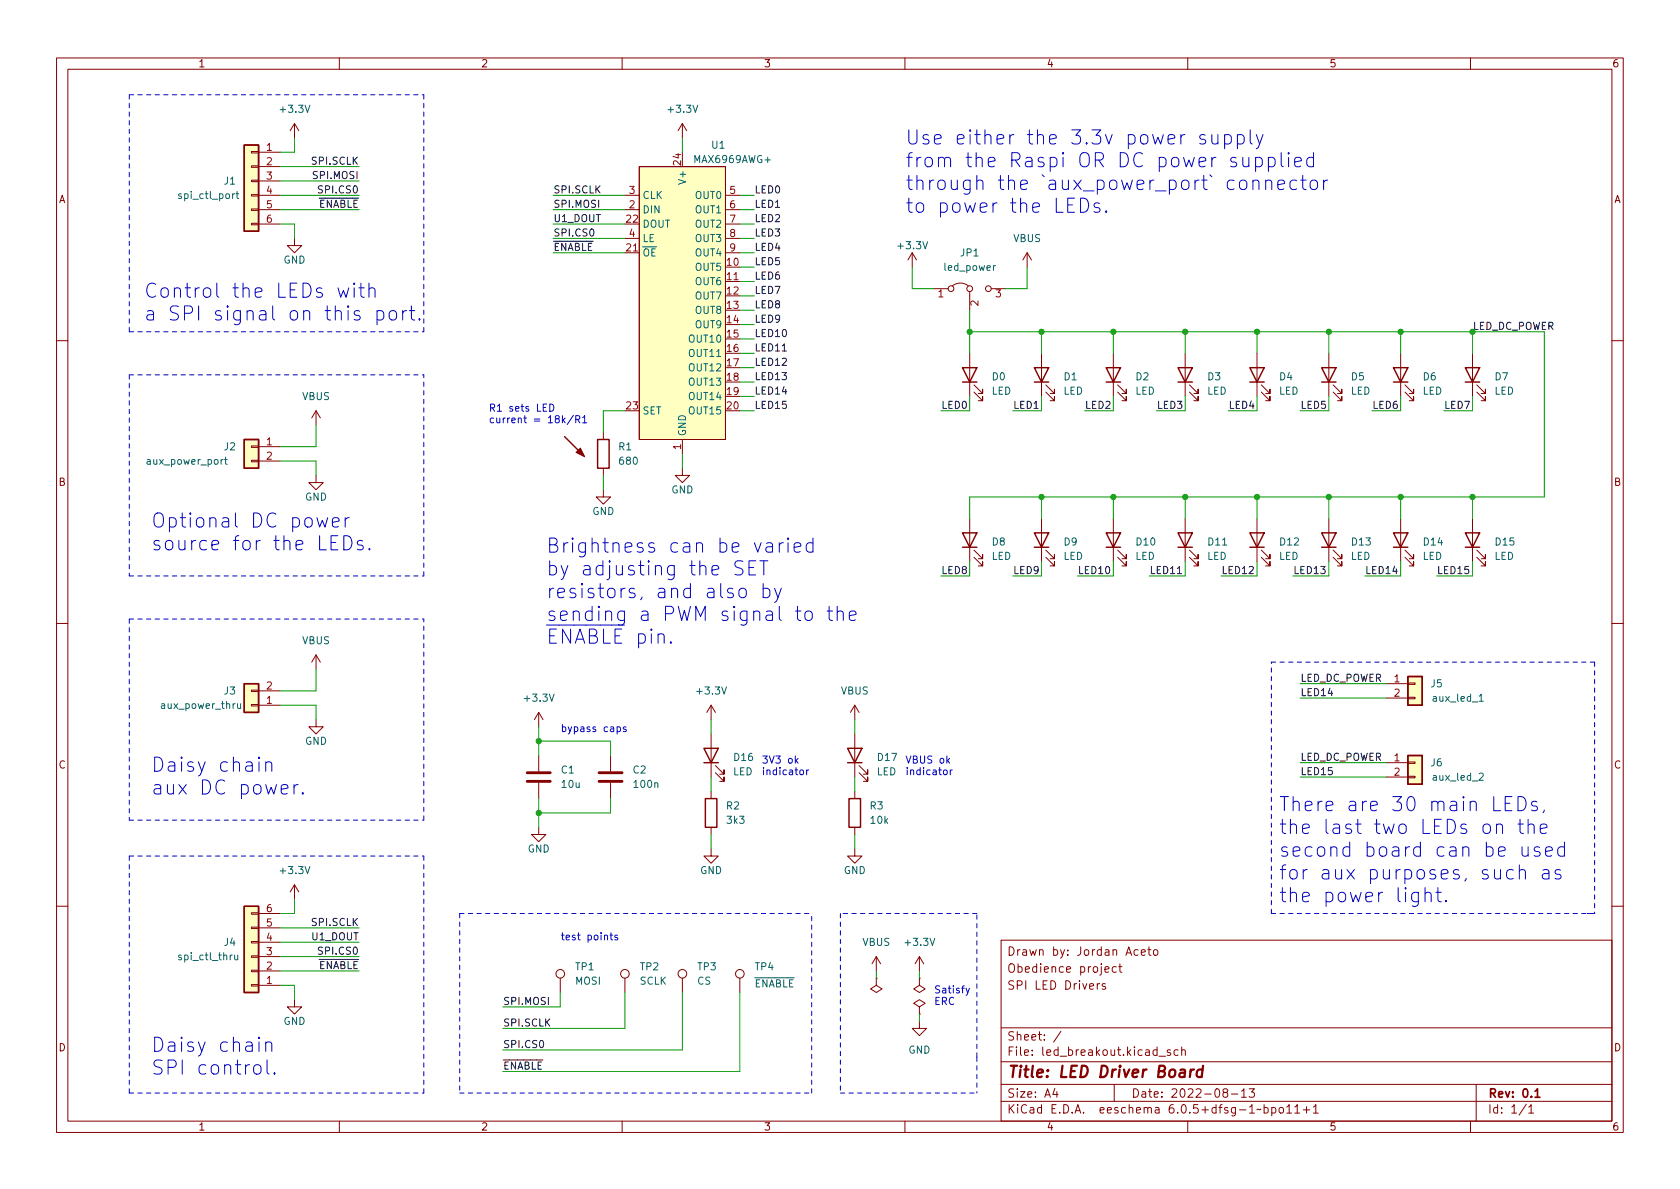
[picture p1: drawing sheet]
<svg xmlns="http://www.w3.org/2000/svg" width="297mm" height="210mm" viewBox="0 0 297 210" stroke-linecap="round" stroke-linejoin="round" font-family="sans-serif">
<g fill="none" stroke="#840000" stroke-width=".18">
<path d="M10 10.2h277v190.1h-277zM12 12.2h273v186.1h-273zM60 10.2v2M110 10.2v2M160 10.2v2M210 10.2v2M260 10.2v2M44.4 39.5h1.3v.2h-1.3zM44.4 37h1.3v.2h-1.3zM44.4 34.4h1.3v.3h-1.3zM44.4 31.9h1.3v.2h-1.3zM44.4 29.3h1.3v.3h-1.3z"/>
<path d="M44.4 26.8h1.3v.2h-1.3zM45.7 26.9h3.8M45.7 29.5h3.8M45.7 32h3.8M45.7 34.5h3.8M45.7 37.1h3.8M45.7 39.6h3.8M52.1 21.8l-.8 1.3M52.1 21.8v2.6M52.1 21.8l.7 1.3M110.5 34.5h2.5M110.5 37.1h2.5"/>
<path d="M113 29.5h15.3v48.2h-15.3zM120.6 21.8v2.6M120.6 21.8l-.7 1.3M120.6 21.8l.8 1.3M128.3 34.5h2.5M128.3 37.1h2.5M128.3 39.6h2.5M52.1 42.2v1.2h1.2l-1.2 1.3-1.3-1.3h1.3M110.5 44.7h2.5M110.5 42.2h2.5M128.3 49.8h2.5M128.3 44.7h2.5"/>
<path d="M128.3 42.2h2.5M161.3 44.7l-.8 1.3M161.3 44.7v2.5M161.3 44.7l.8 1.3M165.1 51h2.5M168.4 50.5a2.26 2.26 0 0 1 2.8 0M171.4 51.6v3.3M175.3 51h2.5M181.6 44.7l-.8 1.3M181.6 44.7v2.5M181.6 44.7l.8 1.3M10 60.2h2"/>
<path d="M44.4 78.9h1.3v.2h-1.3zM45.7 79h3.8M55.9 72.6l-.8 1.3M55.9 72.6v2.6M55.9 72.6l.7 1.3M106.7 76.4v1.3M120.6 77.7v2.6M171.4 62.5v7.6M172.2 69.3l1.5 1.6v-.8v.8h-.7M172.2 68.1l1.5 1.5v-.8v.8h-.7M184.1 62.5v7.6M184.9 69.3l1.5 1.6v-.8v.8h-.7"/>
<path d="M184.9 68.1l1.5 1.5v-.8v.8h-.7M196.8 62.5v7.6M197.6 69.3l1.5 1.6v-.8v.8h-.7M197.6 68.1l1.5 1.5v-.8v.8h-.7M209.5 62.5v7.6M210.3 69.3l1.5 1.6v-.8v.8h-.7M210.3 68.1l1.5 1.5v-.8v.8h-.7M222.2 62.5v7.6M223 69.3l1.5 1.6v-.8v.8h-.7M223 68.1l1.5 1.5v-.8v.8h-.7M234.9 62.5v7.6M235.7 69.3l1.5 1.6v-.8v.8h-.7"/>
<path d="M235.7 68.1l1.5 1.5v-.8v.8h-.7M247.6 62.5v7.6M248.4 69.3l1.5 1.6v-.8v.8h-.7M248.4 68.1l1.5 1.5v-.8v.8h-.7M260.3 62.5v7.6M261.1 69.3l1.5 1.6v-.8v.8h-.7M261.1 68.1l1.5 1.5v-.8v.8h-.7M285 60.2h2M44.4 81.4h1.3v.3h-1.3zM45.7 81.5h3.8M55.9 84.1v1.2h1.2l-1.2 1.3-1.3-1.3h1.3M106.7 86.6v1.3h1.2l-1.2 1.2-1.3-1.2h1.3"/>
<path d="M106.7 82.8v1.3M120.6 82.8v1.3h1.3l-1.3 1.2-1.2-1.2h1.2M171.4 91.7v7.6M172.2 98.5l1.5 1.6v-.8v.8h-.7M172.2 97.3l1.5 1.5v-.8v.8h-.7M184.1 91.7v7.6M184.9 98.5l1.5 1.6v-.8v.8h-.7M184.9 97.3l1.5 1.5v-.8v.8h-.7M196.8 91.7v7.6M197.6 98.5l1.5 1.6v-.8v.8h-.7M197.6 97.3l1.5 1.5v-.8v.8h-.7M209.5 91.7v7.6"/>
<path d="M210.3 98.5l1.5 1.6v-.8v.8h-.7M210.3 97.3l1.5 1.5v-.8v.8h-.7M222.2 91.7v7.6M223 98.5l1.5 1.6v-.8v.8h-.7M223 97.3l1.5 1.5v-.8v.8h-.7M234.9 91.7v7.6M235.7 98.5l1.5 1.6v-.8v.8h-.7M235.7 97.3l1.5 1.5v-.8v.8h-.7M247.6 91.7v7.6M248.4 98.5l1.5 1.6v-.8v.8h-.7M248.4 97.3l1.5 1.5v-.8v.8h-.7M260.3 91.7v7.6"/>
<path d="M261.1 98.5l1.5 1.6v-.8v.8h-.7M261.1 97.3l1.5 1.5v-.8v.8h-.7M10 110.2h2M55.9 115.8v2.6M55.9 115.8l-.8 1.3M55.9 115.8l.7 1.3M285 110.2h2M44.4 122h1.3v.3h-1.3zM44.4 124.6h1.3v.2h-1.3zM45.7 124.7h3.8M45.7 122.2h3.8M55.9 127.2v1.3h1.2l-1.2 1.3-1.3-1.3h1.3"/>
<path d="M95.2 126v2.5M95.2 133.6v2.8M95.2 138.4v2.8M95.2 126l-.7 1.2M95.2 126l.8 1.2M107.9 133.6v2.8M107.9 138.4v2.8M125.7 124.7v2.5M125.7 129.8v7.6M125.7 139.9v1.3M125.7 124.7l-.7 1.3M125.7 124.7l.8 1.3"/>
<path d="M126.5 136.6l1.5 1.6v-.8v.8h-.7M126.5 135.4l1.5 1.5v-.8v.8h-.7M151.1 124.7l-.7 1.3M151.1 124.7v2.5M151.1 129.8v7.6M151.1 139.9v1.3M151.1 124.7l.8 1.3M151.9 136.6l1.5 1.6v-.8v.8h-.7M151.9 135.4l1.5 1.5v-.8v.8h-.7M245.1 134.9h3.8M245.1 137.4h3.8M245.1 120.9h3.8"/>
<path d="M245.1 123.4h3.8M248.9 137.3h1.3v.2h-1.3zM248.9 134.7h1.3v.3h-1.3zM248.9 123.3h1.3v.3h-1.3zM248.9 120.8h1.3v.2h-1.3zM52.1 156.5v2.5M52.1 156.5l-.8 1.2M52.1 156.5l.7 1.2M95.2 146.3v1.3h1.3l-1.3 1.2-1.2-1.2h1.2M125.7 150.1v1.3h1.3l-1.3 1.2-1.2-1.2h1.2M125.7 146.3v1.3M151.1 150.1v1.3h1.3l-1.3 1.2-1.2-1.2h1.2"/>
<path d="M151.1 146.3v1.3M10 160.2h2M44.4 161.4h1.3v.3h-1.3zM44.4 164h1.3v.2h-1.3zM44.4 166.5h1.3v.2h-1.3zM44.4 169h1.3v.3h-1.3zM44.4 171.6h1.3v.2h-1.3zM44.4 174.1h1.3v.3h-1.3zM45.7 174.2h3.8M45.7 171.7h3.8M45.7 169.2h3.8M45.7 166.6h3.8"/>
<path d="M45.7 164.1h3.8M45.7 161.5h3.8M52.1 176.8v1.2h1.2l-1.2 1.3-1.3-1.3h1.3M99.1 173v2.5M110.5 173v2.5M120.6 173v2.5M130.8 173v2.5M154.9 173v1.2l1.1 .7-1.1 .6-1-.6 1-.7M154.9 173h.1M154.9 169.2l-.7 1.2M154.9 169.2v2.5M154.9 169.2l.8 1.2"/>
<path d="M162.6 178l1-.6-1-.6-1.1 .6 1.1 .6v1.3M162.6 179.3h.1M162.6 173v1.2l1 .7-1 .6-1.1-.6 1.1-.7M162.6 173h.1M162.6 169.2l-.8 1.2M162.6 169.2v2.5M162.6 169.2l.7 1.2M177 166.3h108v32h-108zM194 173.9v1M194.4 173.9l-.3 .1-.1 .2M195.4 171.4l.7-.1-.1-.3-.4-.1-.2 .2v.8h.6M195.4 174l-.3-.1-.2 .2v.3l.5 .1v.4h-.5"/>
<path d="M197.4 171l-.5-.1-.3 .3v.4l.2 .3h.6M197.8 170.9h.6M198 170.4v1.3l.4 .2M201.2 168l-.4-.1-.3 .3v.4l.1 .3h.6M201.8 168.4l.7-.1-.1-.3-.4-.1-.2 .2 .1 .8h.5M202.9 167.9h.6M203.1 167.4v1.3l.4 .2M204.1 168l.3-.1 .3 .3v.4l-.3 .3h-.3l-.2-.3v-.4zM285 160.2h2M60 198.3v2M110 198.3v2M160 198.3v2"/>
<path d="M162.6 180.6v1.3h1.2l-1.2 1.2-1.3-1.2h1.3M177 194.8h108M177 191.8h108M177 187.8h108M177 181.8h108M186.5 192.5l-.4 1h1M186.9 193v1M187.6 182.4l-1.3 1.9M197 191.8v3M204.9 186.8h1.2M206.9 185.7l-.3-.1-.2 .2v.3l.5 .1v.4h-.5M208.3 185.7l-.4-.1-.3 .3v.4l.1 .3h.6"/>
<path d="M208.9 185.8l.2-.2 .4 .1 .1 .9M208.9 185.1v1.5M210 198.3v2M216.5 193.2l-.3-.3 .1-.2 .2-.2 .4 .1 .2 .2-.1 .2-.6 .2-.2 .3 .1 .4 .2 .1h.4l.2-.3-.1-.4-.2-.1M217.7 193.5h1.2M219.5 193l.4-.5v1.5M219.5 194h.9M220.9 192.5h.9l-.5 .6 .4 .1v.7l-.2 .1h-.4l-.2-.1M223.5 195.9l.4-.1 .3 .3v.4l-.1 .3h-.6M223.5 195.3v1.5M224.9 195.9l.4-.1 .3 .3v.4l-.2 .3h-.5M224.9 195.8v1.5"/>
<path d="M226.3 195.9l.3-.1 .3 .3v.4l-.3 .3h-.3l-.2-.3v-.4zM227.5 195.8l.4-.5v1.5M227.5 196.8h.9M228.9 195.8l.5-.5v1.5M228.9 196.8h.9M230.4 196.3h1.2M231 195.7v1.1M232.2 195.8l.4-.5v1.5M232.2 196.8h.9M260 198.3v2M261 191.8v6.5M269.9 195.3l-1.3 1.9"/>
<path d="M270.3 195.8l.4-.5v1.5M270.3 196.8h.9"/>
<circle cx="168.1" cy="51" r=".51"/>
<circle cx="171.5" cy="51" r=".51"/>
<circle cx="174.8" cy="51" r=".51"/>
<circle cx="99.1" cy="172.2" r=".76"/>
<circle cx="110.5" cy="172.2" r=".76"/>
<circle cx="120.6" cy="172.2" r=".76"/>
<circle cx="130.8" cy="172.2" r=".76"/>
</g>
<path d="M271.4 193l.4-.5v1.5M271.4 194h.9" fill="none" stroke="#840000" stroke-width=".3"/>
<path d="M210.5 189.1l-.1 1.4M211.1 189.1l-.4 .1-.2 .3M212.6 189.2a.66 .66 0 0 0-1 .3v.6l.1 .3 .2 .1 .6-.1M212.7 188.5l-.2 2" fill="none" stroke="#840000" stroke-width=".4"/>
<g fill="none" stroke="#840000" stroke-width=".25">
<path d="M43.2 25.6h2.5v15.3h-2.5zM43.2 77.7h2.5v5.1h-2.5zM99.8 77.2l3.3 3.3M105.7 77.7h2v5.1h-2zM170.2 65h2.5l-1.3 2.6zM170.2 67.6h2.5M182.9 65h2.5l-1.3 2.6zM182.9 67.6h2.5M195.6 65h2.5l-1.3 2.6zM195.6 67.6h2.5M208.3 65h2.5l-1.3 2.6zM208.3 67.6h2.5"/>
<path d="M221 65h2.5l-1.3 2.6zM221 67.6h2.5M233.7 65h2.5l-1.3 2.6zM233.7 67.6h2.5M246.4 65h2.5l-1.3 2.6zM246.4 67.6h2.5M259.1 65h2.5l-1.3 2.6zM259.1 67.6h2.5M170.2 94.2h2.5l-1.3 2.6zM170.2 96.8h2.5M182.9 94.2h2.5l-1.3 2.6zM182.9 96.8h2.5"/>
<path d="M195.6 94.2h2.5l-1.3 2.6zM195.6 96.8h2.5M208.3 94.2h2.5l-1.3 2.6zM208.3 96.8h2.5M221 94.2h2.5l-1.3 2.6zM221 96.8h2.5M233.7 94.2h2.5l-1.3 2.6zM233.7 96.8h2.5M246.4 94.2h2.5l-1.3 2.6zM246.4 96.8h2.5M259.1 94.2h2.5l-1.3 2.6zM259.1 96.8h2.5"/>
<path d="M248.9 119.6h2.6v5.1h-2.6zM43.2 120.9h2.5v5.1h-2.5zM124.5 132.3h2.5l-1.3 2.6zM124.5 134.9h2.5M149.9 132.3h2.5l-1.3 2.6zM149.9 134.9h2.5M248.9 133.6h2.6v5.1h-2.6zM124.7 141.2h2v5.1h-2zM150.1 141.2h2v5.1h-2zM43.2 160.3h2.5v15.2h-2.5z"/>
</g>
<path d="M93.2 138.2h4.1M93.2 136.6h4.1M105.9 138.2h4.1M105.9 136.6h4.1" fill="none" stroke="#840000" stroke-width=".51"/>
<g fill="#ffffc2" stroke="#ffffc2" stroke-width=".18">
<path d="M248.9 133.6h2.6v5.1h-2.6z"/>
<path d="M248.9 119.6h2.6v5.1h-2.6z"/>
<path d="M43.2 25.6h2.5v15.3h-2.5z"/>
<path d="M43.2 77.7h2.5v5.1h-2.5z"/>
<path d="M113 29.5h15.3v48.2h-15.3z"/>
<path d="M43.2 160.3h2.5v15.2h-2.5z"/>
<path d="M43.2 120.9h2.5v5.1h-2.5z"/>
</g>
<g fill="none" stroke="#006464" stroke-width=".18">
<path d="M41.5 34.3l-.4 .2M41.7 34.3h.5M41.9 33.8v1.1l.3 .2M176 47l-.3 .2M39.5 81.3l-.4 .2M39.7 81.3h.5M39.9 80.8v1.1l.3 .2M42 124.4l.1 .8 .3 .1 .1-.1M42.5 124.4v.9M261.5 136.8l.5-.1 .3 .4-.8 .9h.8M261.5 124h.8M41.5 168.9v.8h.3l.2-.1"/>
<path d="M42 168.9v.8"/>
</g>
<path d="M101.9 80l.7-.8 .8 1.6z" fill="#840000" stroke="#840000" stroke-width=".18"/>
<path d="M138.3 62.1h.8M208.2 101.4h.7" fill="none" stroke="#0f0f0f" stroke-width=".18"/>
<g fill="none" stroke="#0000c2" stroke-width=".18">
<path d="M191 35a1.32 1.32 0 0 1 1.5 .9 1.32 1.32 0 0 1-.5 1.5l-1 .1zM194.4 36l-.6-.1-.4 .3 .1 .4 .9 .2 .1 .3-.1 .3-.3 .1-.7-.1M195.6 37.3l.1 .1-.1 .1-.1-.1 .1-.1v.2M213.1 23.9l-.6-.1-.4 .4 .1 .3 .9 .3 .1 .2-.1 .3-.3 .2-.7-.2M214.3 23.8v1.3l.1 .2a.68 .68 0 0 0 .9-.1M215.3 23.8v1.7M216.5 23.9l.7-.1 .5 .5v.7l-.2 .3-.3 .2-.7-.2M216.5 23.8v2.5M218.8 23.9l.7-.1 .5 .5v.7l-.3 .3-.2 .2-.7-.2M218.8 23.8v2.5M219.7 27.8v1.3l.2 .3a.68 .68 0 0 0 .9-.1M220.8 27.8v1.7"/>
<path d="M221 23v2.1l.4 .4M222 27.9l.7-.1 .5 .5v.7l-.2 .4-.3 .1-.7-.1M222 27.8v2.5M222.1 23.8l.6 1.7M223.3 23.8l-.8 2.3-.4 .2M223.8 32.1a.62 .62 0 0 1 1.1 .1v1.3M223.8 31.9v1.6M224.3 27.9l.7-.1 .5 .5v.7l-.3 .4-.2 .1-.7-.1M224.3 27.8v2.5M225.9 32.7l1.2-.3-.1-.4-.7-.1-.4 .3v1l.1 .2 .3 .1 .7-.1M226.5 27v2.1l.4 .4M227.8 27l-.1 .1 .1 .1 .2-.1-.2-.1v.2"/>
<path d="M227.8 27.8v1.7M228.9 28.7l1.2-.3-.1-.5-.7-.1-.4 .4v.9l.1 .3 .3 .1 .7-.1M229.3 32l-.8-.1-.4 .4v.7l.2 .4 .2 .1 .8-.1M230 31.9h.9M230.3 31v2.2l.2 .2 .4 .1M231.8 32.1a.68 .68 0 0 1 .6-.3 .68 .68 0 0 1 .6 .5v.7a.68 .68 0 0 1-.7 .5 .68 .68 0 0 1-.7-.5v-.7zM232.2 27.9l-.7-.1-.5 .5v.7l.3 .4 .2 .1 .7-.1M232.2 27v2.5M234 31.9v1.6M234.7 31.9a.64 .64 0 0 0-.7 .4M59.8 50.9l.4 1.7 .5-1.2 .5 1.2 .5-1.7M62.6 50.1l-.1 .1 .1 .1 .1-.1-.1-.1v.2"/>
<path d="M62.6 50.9v1.7M63.5 50.9h.9M63.8 50.1v2.1l.1 .2 .5 .2M65.2 51.1a.62 .62 0 0 1 1.1 .2v1.3M65.2 50.1v2.5M66.7 55l.7-.1 .5 .5v.7l-.3 .4-.2 .1-.7-.1M66.7 54.9v2.5M68.9 55.2a.68 .68 0 0 1 .7-.3 .68 .68 0 0 1 .5 .5v.7a.68 .68 0 0 1-.6 .5 .68 .68 0 0 1-.7-.5v-.7zM71.2 54.9v1.7M71.9 54.9a.64 .64 0 0 0-.7 .5M72.4 54.9h.9M72.7 54.1v2.1l.2 .3 .4 .1"/>
<path d="M74.2 56.4l.1 .1-.1 .1-.2-.1 .2-.1v.2M97.2 71.5a.64 .64 0 0 1 .7 .6 .64 .64 0 0 1-.7 .6zM99.6 74.3l.3 .5M99.9 73.9l-.5 .5M101.4 73.4l-1.1 1.7M101.8 74.2l.6-.1 .1-.2v-.3l-.7-.1v1.3M102.1 74.2l.4 .6M103 73.9l.4-.4v1.3M103 74.8h.7M56 91.5l.5 1.7 .5-1.2 .5 1.2 .4-1.7M58.5 95.9h.9M58.8 92.4l1.2-.3-.2-.4-.7-.2-.3 .4v.9l.1 .3 .2 .1 .7-.1"/>
<path d="M59.7 94.7h-1.2v2.5h1.2M60.8 94.7a1.32 1.32 0 0 1 1.4 .8 1.32 1.32 0 0 1-.5 1.6l-.9 .1zM61 91.5v1.7M61.7 91.5a.64 .64 0 0 0-.7 .5M64.1 95.7l-.6-.1-.3 .3 .1 .4 .8 .2 .1 .3-.1 .3-.2 .1-.7-.1M65.3 97l.1 .1-.1 .1-.1-.1 .1-.1v.2M131.4 99.3l-1-.1a.61 .61 0 0 0-.5 .6 .61 .61 0 0 0 .5 .6 .91 .91 0 0 1 1 .6 .64 .64 0 0 1-.5 .7l-1-.2M133.6 99.2h-1.2v2.5h1.2M135 99.2v2.5M135.5 96.1l.3-.1 .7 .1 .1 .2v1.3M136.6 96.6l-.8 .1a.49 .49 0 0 0-.4 .5 .49 .49 0 0 0 .4 .4l.8-.1M137.8 96v1.6"/>
<path d="M138.5 96a.64 .64 0 0 0-.7 .5M139.3 95.1l-.1 .2 .1 .1 .2-.1-.2-.2v.3M139.3 96v1.6M140.4 96.8l1.2-.2-.1-.5-.7-.1-.4 .3v1l.1 .2 .3 .1 .7-.1M143.7 96.1l-.7-.1-.5 .5v.7l.3 .3 .2 .1 .7-.1M143.7 95.1v2.5M130.8 104.3a.68 .68 0 0 1 .6-.3 .68 .68 0 0 1 .6 .5v.7a.68 .68 0 0 1-.7 .5 .68 .68 0 0 1-.7-.5v-.7zM132.4 100.4h.9M134.9 104.1l.7-.1 .5 .5v.7l-.2 .4-.3 .1-.7-.1M134.9 103.2v2.5M137 104l.5 1.7M138.1 104l-.8 2.3-.3 .2"/>
<path d="M142.4 108.3a.68 .68 0 0 1 .7-.3 .68 .68 0 0 1 .5 .5v.7a.68 .68 0 0 1-.6 .5 .68 .68 0 0 1-.7-.5v-.7zM146.2 108.1h1M146.6 107.2v2.2l.1 .2 .5 .1M148 108.3a.62 .62 0 0 1 1.1 .1v1.3M148 107.2v2.5M150.2 108.9l1.2-.3-.2-.4-.7-.1-.3 .3v1l.1 .2 .2 .1 .7-.1M45.8 133.9l-.1 .1 .1 .1 .1-.1-.1-.1v.2M45.8 134.7v1.7M47 135a.62 .62 0 0 1 1.1 .1v1.3M47 134.7v1.7M49.7 139.6l1.2-.3-.1-.4-.7-.2-.4 .4v1l.1 .2 .3 .1 .7-.1M52 138.7v1.7"/>
<path d="M52.7 138.7a.64 .64 0 0 0-.7 .5M109.1 128.6l.4-.1 .2 .3-.1 .5h-.5M110.7 128.6l-.3-.1-.2 .2 .1 .2 .4 .1v.3h-.5M140.7 134.5l.4 .5M141.1 134.1l-.5 .5M141.5 136.2h.3l.3 .2v.4l-.3 .2-.3-.1-.1-.1zM142.6 136.2v.8M143 136.2l-.4 .2M166.9 136.2h.3l.3 .2v.4l-.3 .2-.3-.1-.1-.1zM167.5 134.5l.4 .5M167.9 134.1l-.5 .5M168 136.2v.8"/>
<path d="M168.4 136.2l-.4 .2M53.5 140.2l.2 .1-.2 .1-.1-.1 .1-.1v.2M250.8 157.8v2a.68 .68 0 0 1-1.1 .4M250.8 157.9l-.7-.1-.5 .5v.7l.2 .3 .3 .2 .7-.2M252 158a.62 .62 0 0 1 1 .2v1.3M252 157v2.5M253.9 157.8h.9M254.2 157v2.1l.2 .2 .4 .2M255.7 159.2l.1 .1-.1 .2-.2-.2 .2-.1v.3M264.6 146a.62 .62 0 0 1 1.1 .1v1.3M266.1 142.1h.9M267.3 140.9h-1.2v2.5h1.2"/>
<path d="M267.6 153.9l-.8-.1-.4 .4v.8l.2 .3 .2 .1 .8-.1M268.4 140.9a1.32 1.32 0 0 1 1.4 .8 1.32 1.32 0 0 1-.5 1.5l-.9 .2zM268.4 145.7h.9M268.6 154a.62 .62 0 0 1 1.1 .1v1.3M268.6 152.9v2.5M268.8 144.9v2.1l.1 .3 .4 .1M269.1 149.7v1.4l.1 .2a.68 .68 0 0 0 1-.1M270.2 146a.62 .62 0 0 1 1.1 .1v1.3M270.2 144.9v2.5M270.2 149.7v1.7M271.7 141.8l-.6-.1-.3 .4 .1 .3 .8 .2 .2 .3-.2 .3-.2 .2-.7-.2M272.2 149.9l-.6-.2-.3 .4 .1 .4 .8 .2 .1 .2-.1 .4-.2 .1-.7-.1"/>
<path d="M272.3 146.6l1.2-.3-.1-.5-.7-.1-.4 .4v.9l.1 .3 .3 .1 .7-.1M272.8 153.9l.2-.1 .8 .1 .1 .2v1.3M273 143.2l-.2 .5M273.3 150.6l1.2-.3-.1-.4-.8-.2-.3 .4v1l.1 .2 .2 .1 .8-.1M273.9 154.4l-.9 .1a.49 .49 0 0 0-.3 .5 .49 .49 0 0 0 .3 .4l.9-.1M275.9 153.9l-.6-.1-.4 .3 .2 .4 .8 .2 .1 .3-.1 .3-.2 .1-.8-.1M276.6 149.9l-.7-.2-.5 .5v.7l.3 .4 .2 .1 .7-.1M276.6 148.9v2.5M107.8 165.4h.5M108 164.9v1.1l.3 .2M109.2 165.4h-.3l-.2 .1 .1 .2 .4 .1v.3h-.5M170.8 174.7l.3 .9"/>
<path d="M171.4 174.7l-.4 1.2-.2 .1M45 188.5a.68 .68 0 0 1 .6-.2 .68 .68 0 0 1 .6 .5v.7a.68 .68 0 0 1-.7 .5 .68 .68 0 0 1-.7-.5v-.7zM45.8 183.4l-.1 .1 .1 .2 .1-.2-.1-.1v.3M45.8 184.3v1.6M47 184.5a.62 .62 0 0 1 1.1 .1v1.3M47 184.3v1.6M47.2 187.4v2.2l.4 .3M48.5 189.7l.2 .1-.2 .1-.1-.1 .1-.1v.2"/>
</g>
<g fill="none" stroke="#0000c2" stroke-width=".18" stroke-dasharray=".8 .8">
<path d="M22.9 16.8h52M74.9 16.8v41.9M22.9 58.7v-41.9M22.9 58.7h52M22.9 66.3h52M22.9 66.3v35.5M22.9 109.5h52M22.9 109.5v35.5M22.9 101.8h52M74.9 101.8v-35.5M224.8 117.1h57.1M281.9 117.1v44.4"/>
<path d="M22.9 151.4v41.9M22.9 151.4h52M22.9 145h52M74.9 145v-35.5M81.3 161.5v31.8M81.3 161.5h62.2M148.6 161.5v31.8M172.7 161.5h-24.1M224.8 161.5v-44.4M280.7 161.5h1.2M281.9 161.5h-57.1M22.9 193.3h52"/>
<path d="M74.9 193.3v-41.9M81.3 193.3h62.2M143.5 193.3v-31.8M148.6 193.3h24.1M172.7 186.9v-25.4M172.7 186.9v6.4"/>
</g>
<g fill="none" stroke="#009600" stroke-width=".18">
<path d="M49.5 39.6h2.6v2.6M49.5 34.5h14M49.5 37.1h14M49.5 29.5h14M49.5 32h14M52.1 24.4v2.5h-2.6M97.8 39.6h12.7M97.8 34.5h12.7M97.8 37.1h12.7M120.6 24.4v2.5M130.8 39.6h2.5M130.8 34.5h2.5"/>
<path d="M130.8 37.1h2.5M97.8 44.7h12.7M97.8 42.2h12.7M130.8 44.7h2.5M130.8 59.9h2.5M130.8 54.9h2.5M130.8 47.2h2.5M130.8 42.2h2.5M130.8 52.3h2.5M130.8 57.4h2.5M130.8 49.8h2.5M161.3 47.2v3.8h3.8"/>
<path d="M171.4 58.7h101.6v29.2h-101.6v3.8M171.4 54.9v7.6M181.6 47.2v3.8h-3.8M184.1 58.7v3.8M196.8 58.7v3.8M209.5 58.7v3.8M222.2 58.7v3.8M234.9 58.7v3.8M247.6 58.7v3.8M260.3 58.7v3.8M55.9 75.2v3.8h-6.4M110.5 72.6h-3.8v3.8"/>
<path d="M130.8 72.6h2.5M130.8 67.6h2.5M130.8 70.1h2.5M130.8 62.5h2.5M130.8 65h2.5M171.4 70.1v2.5h-5M184.1 70.1v2.5h-5M196.8 70.1v2.5h-5M209.5 70.1v2.5h-5M222.2 70.1v2.5h-5M234.9 70.1v2.5h-5M247.6 70.1v2.5h-5"/>
<path d="M260.3 70.1v2.5h-5M49.5 81.5h6.4v2.6M106.7 84.1v2.5M120.6 80.3v2.5M171.4 99.3v2.5h-5M184.1 99.3v2.5h-5M184.1 87.9v3.8M196.8 99.3v2.5h-6.3M196.8 87.9v3.8M209.5 87.9v3.8M209.5 99.3v2.5h-6.3M222.2 87.9v3.8"/>
<path d="M222.2 99.3v2.5h-6.3M234.9 87.9v3.8M234.9 99.3v2.5h-6.3M247.6 99.3v2.5h-6.3M247.6 87.9v3.8M260.3 87.9v3.8M260.3 99.3v2.5h-6.3M55.9 118.4v3.8h-6.4M49.5 124.7h6.4v2.5M95.2 128.5v5.1M95.2 131.1h12.7v2.5M125.7 127.2v2.6"/>
<path d="M125.7 137.4v2.5M151.1 127.2v2.6M151.1 137.4v2.5M229.9 134.9h15.2M229.9 123.4h15.2M229.9 137.4h15.2M229.9 120.9h15.2M52.1 159v2.5h-2.6M95.2 141.2v5.1M107.9 141.2v2.6h-12.7M125.7 147.6v2.5M151.1 147.6v2.5"/>
<path d="M49.5 169.2h14M49.5 174.2h2.6v2.6M49.5 171.7h14M49.5 166.6h14M49.5 164.1h14M99.1 175.5v2.5h-10.2M110.5 175.5v6.4h-21.6M120.6 175.5v10.2h-31.7M130.8 175.5v14h-41.9M154.9 171.7v1.3M162.6 171.7v1.3M162.6 179.3v1.3"/>
</g>
<g fill="#009600" stroke="#009600" stroke-width=".18">
<circle cx="95.2" cy="131.1" r=".46"/>
<circle cx="95.2" cy="143.8" r=".46"/>
<circle cx="171.4" cy="58.7" r=".46"/>
<circle cx="196.8" cy="87.9" r=".46"/>
<circle cx="209.5" cy="87.9" r=".46"/>
<circle cx="196.8" cy="58.7" r=".46"/>
<circle cx="184.1" cy="58.7" r=".46"/>
<circle cx="234.9" cy="87.9" r=".46"/>
<circle cx="222.2" cy="87.9" r=".46"/>
<circle cx="247.6" cy="87.9" r=".46"/>
<circle cx="260.3" cy="87.9" r=".46"/>
<circle cx="222.2" cy="58.7" r=".46"/>
<circle cx="234.9" cy="58.7" r=".46"/>
<circle cx="209.5" cy="58.7" r=".46"/>
<circle cx="247.6" cy="58.7" r=".46"/>
<circle cx="184.1" cy="87.9" r=".46"/>
</g>
<g font-size="3.5" fill="#0000c2">
<text x="160" y="25.6">Use either the 3.3v power supply</text>
<text x="160" y="29.6">from the Raspi OR DC power supplied</text>
<text x="160" y="33.6">through the `aux_power_port` connector</text>
<text x="160" y="37.7">to power the LEDs.</text>
<text x="25.4" y="52.7">Control the LEDs with</text>
<text x="25.4" y="56.7">a SPI signal on this port.</text>
<text x="26.7" y="93.3">Optional DC power</text>
<text x="26.7" y="97.4">source for the LEDs.</text>
<text x="96.5" y="97.8">Brightness can be varied</text>
<text x="96.5" y="101.8">by adjusting the SET</text>
<text x="96.5" y="105.8">resistors, and also by</text>
<text x="96.5" y="109.8">sending a PWM signal to the</text>
<text x="96.5" y="113.9">~{ENABLE} pin.</text>
<text x="26.7" y="136.5">Daisy chain</text>
<text x="26.7" y="140.5">aux DC power.</text>
<text x="226.1" y="143.5">There are 30 main LEDs,</text>
<text x="226.1" y="147.5">the last two LEDs on the</text>
<text x="226.1" y="151.5">second board can be used</text>
<text x="226.1" y="155.6">for aux purposes, such as</text>
<text x="226.1" y="159.6">the power light.</text>
<text x="26.7" y="186">Daisy chain</text>
<text x="26.7" y="190.1">SPI control.</text>
</g>
<text font-size="2.8" fill="#840000" x="178" y="190.6">Title: LED Driver Board</text>
<g font-size="2.1" fill="#840000">
<text x="178" y="172">Obedience project</text>
<text x="178" y="169">Drawn by: Jordan Aceto</text>
<text x="178" y="175">SPI LED Drivers</text>
<text x="178" y="184">Sheet: /</text>
<text x="178" y="186.7">File: led_breakout.kicad_sch</text>
<text x="178" y="196.9">KiCad E.D.A. eeschema 6.0.5+dfsg-1~bpo11+1</text>
<text x="178" y="194.1">Size: A4</text>
<text x="200" y="194.1">Date: 2022-08-13</text>
<text x="263" y="194.1">Rev: 0.1</text>
<text x="263" y="196.9">Id: 1/1</text>
</g>
<g font-size="1.8" fill="#840000">
<text x="35" y="11.9">1</text>
<text x="85" y="11.9">2</text>
<text x="135" y="11.9">3</text>
<text x="185" y="11.9">4</text>
<text x="235" y="11.9">5</text>
<text x="285" y="11.9">6</text>
<text x="10.3" y="35.9">A</text>
<text x="285.3" y="35.9">A</text>
<text x="10.3" y="85.9">B</text>
<text x="285.3" y="85.9">B</text>
<text x="10.3" y="135.9">C</text>
<text x="285.3" y="135.9">C</text>
<text x="10.3" y="185.9">D</text>
<text x="285.3" y="185.9">D</text>
<text x="35" y="199.9">1</text>
<text x="85" y="199.9">2</text>
<text x="135" y="199.9">3</text>
<text x="185" y="199.9">4</text>
<text x="235" y="199.9">5</text>
<text x="285" y="199.9">6</text>
</g>
<g font-size="1.8" fill="#006464">
<text x="49.7" y="19.9">+3.3V</text>
<text x="118.3" y="19.9">+3.3V</text>
<text x="122.9" y="28.8">MAX6969AWG+</text>
<text x="125.9" y="26.3">U1</text>
<text x="31.8" y="35.2">spi_ctl_port</text>
<text x="39.7" y="32.6">J1</text>
<text x="113.5" y="35.2">CLK</text>
<text x="121.3" y="32.2" transform="rotate(-90 121.3 32.2)">V+</text>
<text x="123" y="35.2">OUT0</text>
<text x="113.5" y="37.7">DIN</text>
<text x="113.5" y="40.3">DOUT</text>
<text x="123" y="37.7">OUT1</text>
<text x="123" y="40.3">OUT2</text>
<text x="50.1" y="46.6">GND</text>
<text x="113.5" y="45.3">~{OE}</text>
<text x="113.5" y="42.8">LE</text>
<text x="123" y="47.9">OUT5</text>
<text x="123" y="42.8">OUT3</text>
<text x="123" y="45.3">OUT4</text>
<text x="159" y="44.1">+3.3V</text>
<text x="167.1" y="47.9">led_power</text>
<text x="169.9" y="45.3">JP1</text>
<text x="179.2" y="42.8">VBUS</text>
<text x="123" y="50.4">OUT6</text>
<text x="123" y="53">OUT7</text>
<text x="123" y="55.5">OUT8</text>
<text x="123" y="58">OUT9</text>
<text x="122.1" y="60.6">OUT10</text>
<text x="122.1" y="63.1">OUT11</text>
<text x="122.1" y="65.7">OUT12</text>
<text x="53.4" y="70.7">VBUS</text>
<text x="122.1" y="68.2">OUT13</text>
<text x="122.1" y="70.7">OUT14</text>
<text x="175.3" y="69.8">LED</text>
<text x="175.4" y="67.2">D0</text>
<text x="188" y="69.8">LED</text>
<text x="188.1" y="67.2">D1</text>
<text x="200.7" y="69.8">LED</text>
<text x="200.8" y="67.2">D2</text>
<text x="213.4" y="69.8">LED</text>
<text x="213.5" y="67.2">D3</text>
<text x="226.1" y="69.8">LED</text>
<text x="226.2" y="67.2">D4</text>
<text x="238.8" y="69.8">LED</text>
<text x="238.9" y="67.2">D5</text>
<text x="251.5" y="69.8">LED</text>
<text x="251.6" y="67.2">D6</text>
<text x="264.2" y="69.8">LED</text>
<text x="264.3" y="67.2">D7</text>
<text x="113.5" y="73.3">SET</text>
<text x="121.3" y="77.2" transform="rotate(-90 121.3 77.2)">GND</text>
<text x="122.1" y="73.3">OUT15</text>
<text x="26.2" y="82.2">aux_power_port</text>
<text x="39.7" y="79.6">J2</text>
<text x="109.4" y="79.6">R1</text>
<text x="109.6" y="82.2">680</text>
<text x="53.9" y="88.5">GND</text>
<text x="118.7" y="87.2">GND</text>
<text x="104.7" y="91.1">GND</text>
<text x="175.3" y="99">LED</text>
<text x="175.4" y="96.5">D8</text>
<text x="188" y="99">LED</text>
<text x="188.1" y="96.5">D9</text>
<text x="200.7" y="99">LED</text>
<text x="201" y="96.5">D10</text>
<text x="213.4" y="99">LED</text>
<text x="213.7" y="96.5">D11</text>
<text x="226.1" y="99">LED</text>
<text x="226.4" y="96.5">D12</text>
<text x="238.8" y="99">LED</text>
<text x="239.1" y="96.5">D13</text>
<text x="251.5" y="99">LED</text>
<text x="251.8" y="96.5">D14</text>
<text x="264.2" y="99">LED</text>
<text x="264.5" y="96.5">D15</text>
<text x="53.4" y="113.9">VBUS</text>
<text x="28.7" y="125.3">aux_power_thru</text>
<text x="39.7" y="122.8">J3</text>
<text x="92.9" y="124.1">+3.3V</text>
<text x="123.4" y="122.8">+3.3V</text>
<text x="148.7" y="122.8">VBUS</text>
<text x="253" y="121.5">J5</text>
<text x="253.5" y="124.1">aux_led_1</text>
<text x="53.9" y="131.7">GND</text>
<text x="99.2" y="136.8">C1</text>
<text x="111.9" y="136.8">C2</text>
<text x="129.6" y="137.1">LED</text>
<text x="129.8" y="134.6">D16</text>
<text x="155" y="137.1">LED</text>
<text x="155.2" y="134.6">D17</text>
<text x="253" y="135.5">J6</text>
<text x="99.4" y="139.3">10u</text>
<text x="112.2" y="139.3">100n</text>
<text x="128.5" y="143.1">R2</text>
<text x="153.9" y="143.1">R3</text>
<text x="253.5" y="138">aux_led_2</text>
<text x="128.6" y="145.7">3k3</text>
<text x="154" y="145.7">10k</text>
<text x="49.7" y="154.6">+3.3V</text>
<text x="93.3" y="150.7">GND</text>
<text x="123.8" y="154.6">GND</text>
<text x="149.2" y="154.6">GND</text>
<text x="39.7" y="167.3">J4</text>
<text x="152.5" y="167.3">VBUS</text>
<text x="160.2" y="167.3">+3.3V</text>
<text x="31.8" y="169.8">spi_ctl_thru</text>
<text x="101.8" y="171.6">TP1</text>
<text x="113.2" y="171.6">TP2</text>
<text x="123.4" y="171.6">TP3</text>
<text x="133.5" y="171.6">TP4</text>
<text x="101.7" y="174.1">MOSI</text>
<text x="113.1" y="174.1">SCLK</text>
<text x="123.3" y="174.1">CS</text>
<text x="132.6" y="174.6">~{ENABLE}</text>
<text x="50.1" y="181.2">GND</text>
<text x="160.6" y="186.3">GND</text>
</g>
<g font-size="1.8" fill="#a90000">
<text x="47.1" y="26.7">1</text>
<text x="47.1" y="29.2">2</text>
<text x="120.4" y="29.2" transform="rotate(-90 120.4 29.2)">24</text>
<text x="47.1" y="31.7">3</text>
<text x="47.1" y="34.3">4</text>
<text x="111.3" y="34.3">3</text>
<text x="129" y="34.3">5</text>
<text x="47.1" y="36.8">5</text>
<text x="47.1" y="39.4">6</text>
<text x="110.8" y="39.4">22</text>
<text x="111.3" y="36.8">2</text>
<text x="111.3" y="41.9">4</text>
<text x="129" y="36.8">6</text>
<text x="129" y="39.4">7</text>
<text x="129" y="41.9">8</text>
<text x="110.8" y="44.4">21</text>
<text x="128.6" y="47">10</text>
<text x="129" y="44.4">9</text>
<text x="128.6" y="49.5">11</text>
<text x="128.6" y="52.1">12</text>
<text x="165.9" y="52.6">1</text>
<text x="176" y="52.6">3</text>
<text x="128.6" y="54.6">13</text>
<text x="128.6" y="57.1">14</text>
<text x="128.6" y="59.7">15</text>
<text x="173" y="54.1" transform="rotate(-90 173 54.1)">2</text>
<text x="128.6" y="62.2">16</text>
<text x="128.6" y="64.8">17</text>
<text x="128.6" y="67.3">18</text>
<text x="128.6" y="69.8">19</text>
<text x="110.8" y="72.4">23</text>
<text x="128.6" y="72.4">20</text>
<text x="47.1" y="78.7">1</text>
<text x="47.1" y="81.3">2</text>
<text x="120.4" y="79.5" transform="rotate(-90 120.4 79.5)">1</text>
<text x="47.1" y="124.5">1</text>
<text x="47.1" y="121.9">2</text>
<text x="246.5" y="120.6">1</text>
<text x="246.5" y="123.2">2</text>
<text x="246.5" y="134.6">1</text>
<text x="246.5" y="137.2">2</text>
<text x="47.1" y="161.3">6</text>
<text x="47.1" y="166.4">4</text>
<text x="47.1" y="163.8">5</text>
<text x="47.1" y="174">1</text>
<text x="47.1" y="171.4">2</text>
<text x="47.1" y="168.9">3</text>
</g>
<g font-size="1.8" fill="#0f0f0f">
<text x="55.3" y="29.1">SPI.SCLK</text>
<text x="55.6" y="31.6">SPI.MOSI</text>
<text x="56.7" y="34.2">SPI.CS0</text>
<text x="97.8" y="34.2">SPI.SCLK</text>
<text x="133.3" y="34.2">LED0</text>
<text x="54.9" y="36.7">~{ENABLE}</text>
<text x="97.8" y="36.7">SPI.MOSI</text>
<text x="97.8" y="39.3">U1_DOUT</text>
<text x="97.8" y="41.8">SPI.CS0</text>
<text x="133.3" y="36.7">LED1</text>
<text x="133.3" y="39.3">LED2</text>
<text x="133.3" y="41.8">LED3</text>
<text x="97.8" y="44.3">~{ENABLE}</text>
<text x="133.3" y="44.3">LED4</text>
<text x="133.3" y="46.9">LED5</text>
<text x="133.3" y="49.4">LED6</text>
<text x="133.3" y="52">LED7</text>
<text x="133.3" y="54.5">LED8</text>
<text x="133.3" y="59.6">LED10</text>
<text x="133.3" y="57">LED9</text>
<text x="133.3" y="64.7">LED12</text>
<text x="133.3" y="62.1">LED11</text>
<text x="133.3" y="69.7">LED14</text>
<text x="133.3" y="67.2">LED13</text>
<text x="133.3" y="72.3">LED15</text>
<text x="166.4" y="72.3">LED0</text>
<text x="179.1" y="72.3">LED1</text>
<text x="191.8" y="72.3">LED2</text>
<text x="204.5" y="72.3">LED3</text>
<text x="217.2" y="72.3">LED4</text>
<text x="229.9" y="72.3">LED5</text>
<text x="242.6" y="72.3">LED6</text>
<text x="255.3" y="72.3">LED7</text>
<text x="166.4" y="101.5">LED8</text>
<text x="179.1" y="101.5">LED9</text>
<text x="190.5" y="101.5">LED10</text>
<text x="203.2" y="101.5">LED11</text>
<text x="215.9" y="101.5">LED12</text>
<text x="228.6" y="101.5">LED13</text>
<text x="241.3" y="101.5">LED14</text>
<text x="254" y="101.5">LED15</text>
<text x="229.9" y="120.5">LED_DC_POWER</text>
<text x="229.9" y="123.1">LED14</text>
<text x="229.9" y="137.1">LED15</text>
<text x="229.9" y="134.5">LED_DC_POWER</text>
<text x="55.2" y="166.3">U1_DOUT</text>
<text x="55.3" y="163.7">SPI.SCLK</text>
<text x="54.9" y="171.3">~{ENABLE}</text>
<text x="56.7" y="168.8">SPI.CS0</text>
<text x="88.9" y="177.7">SPI.MOSI</text>
<text x="88.9" y="181.5">SPI.SCLK</text>
<text x="88.9" y="185.3">SPI.CS0</text>
<text x="88.9" y="189.1">~{ENABLE}</text>
</g>
<text font-size="1.8" fill="#009600" x="260.3" y="58.3">LED_DC_POWER</text>
<g font-size="1.8" fill="#0000c2">
<text x="86.4" y="72.8">R1 sets LED</text>
<text x="86.4" y="74.8">current = 18k/R1</text>
<text x="99.1" y="129.4">bypass caps</text>
<text x="134.6" y="135">3V3 ok</text>
<text x="134.6" y="137.1">indicator</text>
<text x="160" y="135">VBUS ok</text>
<text x="160" y="137.1">indicator</text>
<text x="99.1" y="166.3">test points</text>
<text x="165.1" y="175.7">Satisfy</text>
<text x="165.1" y="177.7">ERC</text>
</g>
</svg>
